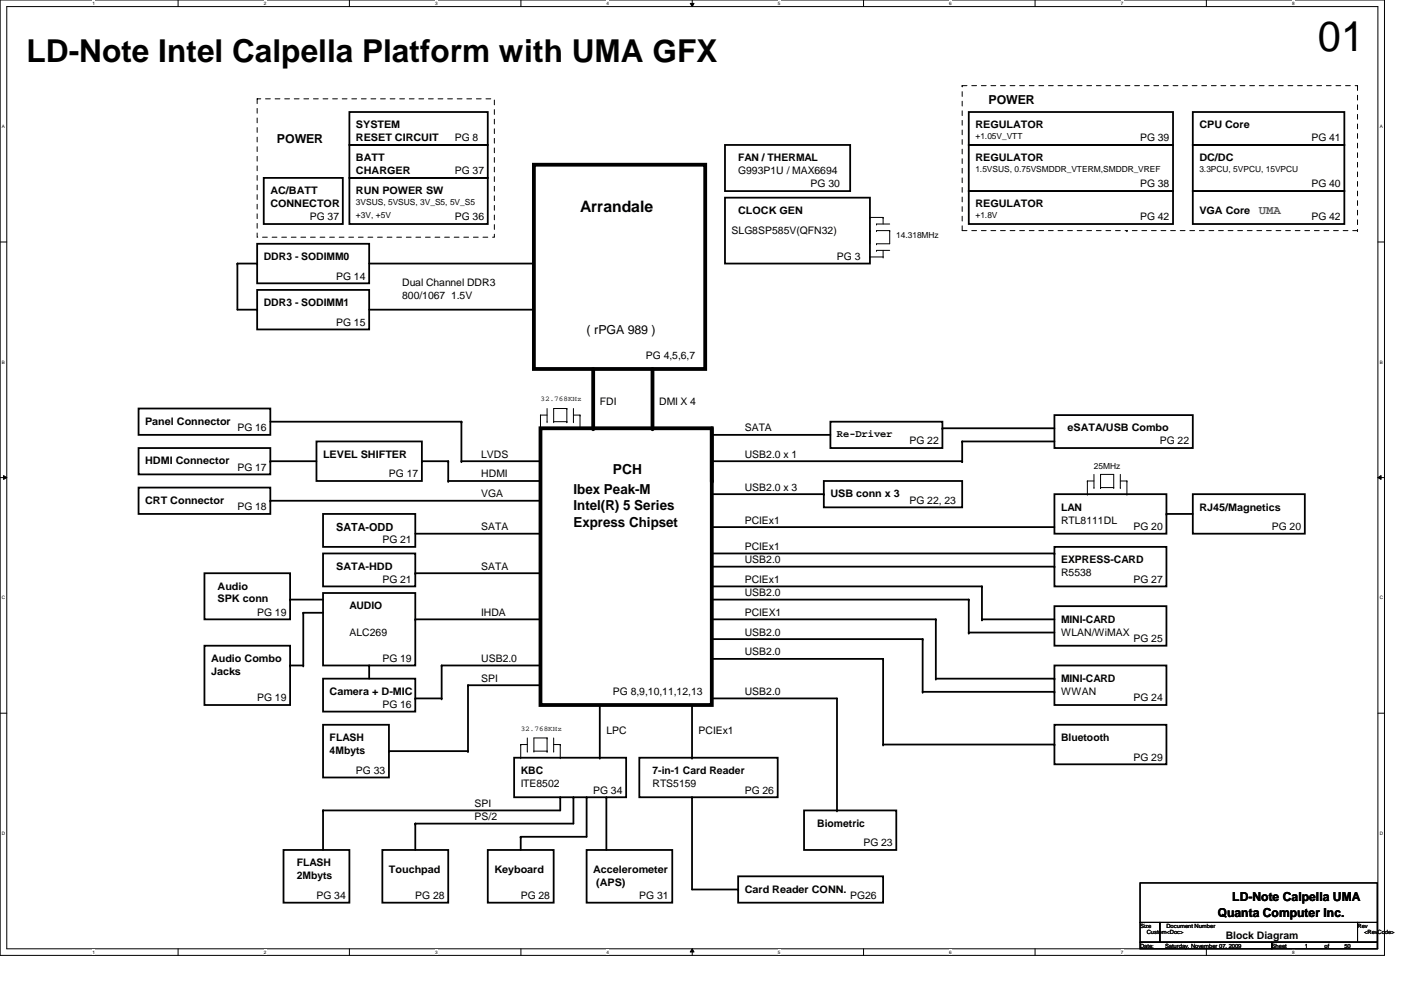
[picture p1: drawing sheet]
<svg xmlns="http://www.w3.org/2000/svg" width="297mm" height="210mm" viewBox="0 0 297 210" stroke-linecap="round" stroke-linejoin="round" font-family="sans-serif">
<path d="M0 0h293.5v202.6h-293.5zM1.4 1.4h290.7v199.8h-290.7z" fill="none" stroke="#000" stroke-width=".21"/>
<g fill="#fff">
<path d="M19.6 .2h.5v1.1h-.5z"/>
<path d="M19.6 201.3h.5v1.1h-.5z"/>
</g>
<path d="M37.8 0v1.4M37.8 201.2v1.4" fill="none" stroke="#000" stroke-width=".21"/>
<g fill="#fff">
<path d="M55.9 .2h.6v1.1h-.6z"/>
<path d="M55.9 201.3h.6v1.1h-.6z"/>
</g>
<path d="M74.1 0v1.4M74.1 201.2v1.4" fill="none" stroke="#000" stroke-width=".21"/>
<g fill="#fff">
<path d="M92.2 .2h.6v1.1h-.6z"/>
<path d="M92.2 201.3h.6v1.1h-.6z"/>
</g>
<path d="M110.4 0v1.4M110.4 201.2v1.4" fill="none" stroke="#000" stroke-width=".21"/>
<g fill="#fff">
<path d="M128.6 .2h.6v1.1h-.6z"/>
<path d="M128.6 201.3h.6v1.1h-.6z"/>
</g>
<path d="M146.3 .7h.8l-.3 .7zM146.8 0v1.4M146.8 201.2l.3 .6h-.8zM146.8 201.2v1.4" fill="none" stroke="#000" stroke-width=".21"/>
<path d="M146.3 .7h.8l-.3 .7zM146.8 201.2l.3 .6h-.8z" fill="#000"/>
<g fill="#fff">
<path d="M164.9 .2h.6v1.1h-.6z"/>
<path d="M164.9 201.3h.6v1.1h-.6z"/>
</g>
<path d="M183.1 0v1.4M183.1 201.2v1.4" fill="none" stroke="#000" stroke-width=".21"/>
<g fill="#fff">
<path d="M201.2 .2h.6v1.1h-.6z"/>
<path d="M201.2 201.3h.6v1.1h-.6z"/>
</g>
<path d="M219.5 0v1.4M219.5 201.2v1.4" fill="none" stroke="#000" stroke-width=".21"/>
<g fill="#fff">
<path d="M237.6 .2h.6v1.1h-.6z"/>
<path d="M237.6 201.3h.6v1.1h-.6z"/>
</g>
<path d="M255.8 0v1.4M255.8 201.2v1.4" fill="none" stroke="#000" stroke-width=".21"/>
<g fill="#fff">
<path d="M273.9 .2h.6v1.1h-.6z"/>
<path d="M273.9 201.3h.6v1.1h-.6z"/>
<path d="M.4 26.3h.7v1.1h-.7z"/>
<path d="M292.5 26.3h.7v1.1h-.7z"/>
<path d="M.4 76.2h.7v1.1h-.7z"/>
<path d="M292.5 76.2h.7v1.1h-.7z"/>
</g>
<path d="M0 51.3h1.4M292.1 51.3h1.4" fill="none" stroke="#000" stroke-width=".21"/>
<g fill="#fff">
<path d="M.4 126.2h.7v1.1h-.7z"/>
<path d="M292.5 126.2h.7v1.1h-.7z"/>
</g>
<path d="M0 101.3h1.4M.8 100.8l.6 .5-.6 .3zM292.1 101.3l.7-.5v.8zM292.1 101.3h1.4" fill="none" stroke="#000" stroke-width=".21"/>
<path d="M.8 100.8l.6 .5-.6 .3zM292.1 101.3l.7-.5v.8z" fill="#000"/>
<g fill="#fff">
<path d="M.4 176.1h.7v1.1h-.7z"/>
<path d="M292.5 176.1h.7v1.1h-.7z"/>
</g>
<g fill="none" stroke="#000" stroke-width=".21">
<path d="M184.4 54.5h.1M184.4 48.9h.1M184.4 46.1h.1M184.4 54.5h2.8M184.4 48.9v2.8M184.4 46.1h2.8M185.8 48.9h.1M185.8 51.7h.1M185.8 53.1h.1M185.8 47.5h.1M185.8 48.9h2.8M185.8 53.1h2.8"/>
<path d="M185.8 47.5h2.8M187.2 54.5h.1M187.2 46.1h.1M187.2 46.1v1.4M187.2 53.1v1.4M188.6 48.9h.1M188.6 48.9v2.8h-2.8M114.6 90.8h.1M114.6 88h.1M114.6 88v2.8M114.6 88h1.4M116 89.4h.1"/>
<path d="M116 86.6v2.8M117.4 89.4h.1M117.4 89.4h2.8M120.2 89.4h.1M120.2 86.6h.1M120.2 86.6v2.8M120.2 86.6h-2.8v2.8M121.6 89.4h.1M121.6 88h1.4M121.6 86.6v2.8M123 88h.1M123 90.8h.1"/>
<path d="M123 88v2.8M230.5 102h.1M230.5 104.8h.1M230.5 102h1.4M230.5 102v2.8M231.9 103.4h.1M231.9 100.6v2.8M233.3 103.4h.1M233.3 100.6h.1M233.3 100.6v2.8M233.3 100.6h2.8v2.8M233.3 103.4h2.8"/>
<path d="M236.1 103.4h.1M237.5 103.4h.1M237.5 102h1.4M237.5 100.6v2.8M238.9 104.8h.1M238.9 102h.1M238.9 102v2.8M0 151.2h1.4M110.4 157.9h.1M110.4 157.9v2.8M110.4 157.9h1.4M111.8 159.3h.1"/>
<path d="M111.8 156.5v2.8M113.2 159.3h.1M113.2 159.3h2.8M116 159.3h.1M116 156.5h.1M116 156.5v2.8M116 156.5h-2.8v2.8M117.4 159.3h.1M117.4 156.5v2.8M117.4 157.9h1.4M118.8 157.9h.1M118.8 157.9v2.8"/>
<path d="M292.1 151.2h1.4M110.4 160.7h.1M118.8 160.7h.1M241.7 187.2h50.3v8.4h-50.3zM241.7 195.6h4.2v4.2h-4.2zM241.7 199.8h28v1.4h-28zM245.9 195.6h41.9v4.2h-41.9zM269.7 199.8h22.3v1.4h-22.3zM287.8 195.6h4.2v4.2h-4.2z"/>
</g>
<g fill="none" stroke="#000" stroke-width=".38">
<path d="M55.9 37.7h16.8v9.8h-16.8zM74.1 23.7h29.3v7h-29.3zM74.1 30.7h29.3v7h-29.3zM74.1 37.7h29.3v9.8h-29.3zM153.7 30.7h26.6v9.8h-26.6zM205.4 23.7h43.3v7h-43.3zM205.4 30.7h43.3v9.8h-43.3zM252.9 30.7h32.1v9.8h-32.1zM252.9 23.7h32.1v7h-32.1zM54.5 51.7h23.8v8.4h-23.8zM54.5 55.9h-4.2v9.8h4.2M78.3 55.9h34.9"/>
<path d="M153.7 41.9h30.7v14h-30.7zM205.4 40.5h43.3v7h-43.3zM252.9 40.5h32.1v7h-32.1zM54.5 61.5h23.8v8.3h-23.8zM78.3 65.7h34.9M29.4 86.6h27.9v5.6h-27.9zM29.4 95h27.9v5.6h-27.9zM57.3 97.8h9.8M57.3 89.4h40.5v8.4h16.8M67.1 93.6h22.3v8.4h-22.3zM89.4 97.8h5.6v4.2h19.6M150.9 92.2h25.2"/>
<path d="M176.1 89.4h23.7v5.6h-23.7zM199.8 90.8h23.8M223.6 88h29.3v7h-29.3zM223.6 93.6h-19.6v4.2h-53.1M29.4 103.4h27.9v5.6h-27.9zM57.3 106.2h57.3M68.5 117.3h19.5v7h-19.5zM68.5 109h19.5v7h-19.5zM88 113.2h26.6M150.9 104.8h23.8M150.9 117.3h72.7M150.9 111.8h72.7"/>
<path d="M174.7 102h29.3v5.6h-29.3zM223.6 104.8h23.7v8.4h-23.7zM223.6 116h23.7v8.3h-23.7zM247.3 109h5.6M252.9 104.8h23.7v8.4h-23.7zM43.3 136.9h18.2v12.6h-18.2zM43.3 121.5h18.2v9.8h-18.2zM61.5 127.1h7M68.5 125.7h19.5v15.4h-19.5zM68.5 129.9h-4.2v11.2h-2.8M88 121.5h26.6M88 131.3h26.6"/>
<path d="M150.9 135.5h44.7v11.2h28M150.9 120.1h72.7M150.9 131.3h47.5v12.6h25.2M150.9 127.1h54.5v7h18.2M150.9 139.7h36.3v18.2h36.4M150.9 124.3h57.3v7h15.4M223.6 128.5h23.7v8.4h-23.7zM68.5 143.9h19.5v7h-19.5zM68.5 153.7h14v11.1h-14zM78.3 141.1v2.8M114.6 141.1h-21v7h-5.6M114.6 145.3h-15.4v14h-16.7"/>
<path d="M127.2 149.5v11.2M146.7 149.5v11.2M150.9 148.1h26.6v23.7M223.6 141.1h23.7v8.4h-23.7zM223.6 153.7h23.7v8.4h-23.7zM109 160.7h23.8v8.3h-23.8zM118.8 169v2.8h-50.3v8.4M121.6 169v5.6h-33.6v5.6M124.4 169v8.4h-14v2.8M128.6 169v11.2M135.5 160.7h29.4v8.3h-29.4zM146.7 169v19.6h9.8"/>
<path d="M170.5 171.8h19.5v8.4h-19.5zM60.1 180.2h14v11.2h-14zM81.1 180.2h13.9v11.2h-13.9zM103.4 180.2h14v11.2h-14zM124.4 180.2h18.1v11.2h-18.1zM156.5 185.8h30.7v5.6h-30.7z"/>
</g>
<g fill="#000">
<circle cx="50.3" cy="55.9" r=".19"/>
<circle cx="54.5" cy="55.9" r=".19"/>
<circle cx="113.2" cy="55.9" r=".19"/>
<circle cx="54.5" cy="65.7" r=".19"/>
<circle cx="113.2" cy="65.7" r=".19"/>
<circle cx="57.3" cy="97.8" r=".19"/>
<circle cx="89.4" cy="97.8" r=".19"/>
<circle cx="95" cy="97.8" r=".19"/>
<circle cx="97.8" cy="97.8" r=".19"/>
<circle cx="97.8" cy="89.4" r=".19"/>
<circle cx="125.8" cy="90.8" r=".4"/>
<circle cx="138.3" cy="90.8" r=".4"/>
<circle cx="150.9" cy="92.2" r=".19"/>
<circle cx="199.8" cy="90.8" r=".19"/>
<circle cx="204" cy="93.6" r=".19"/>
<circle cx="204" cy="97.8" r=".19"/>
<circle cx="57.3" cy="106.2" r=".19"/>
<circle cx="95" cy="102" r=".19"/>
<circle cx="114.6" cy="113.2" r=".19"/>
<circle cx="150.9" cy="102" r=".4"/>
<circle cx="150.9" cy="111.8" r=".19"/>
<circle cx="174.7" cy="104.8" r=".19"/>
<circle cx="223.6" cy="117.3" r=".19"/>
<circle cx="247.3" cy="109" r=".19"/>
<circle cx="61.5" cy="127.1" r=".19"/>
<circle cx="64.3" cy="129.9" r=".19"/>
<circle cx="88" cy="121.5" r=".19"/>
<circle cx="88" cy="131.3" r=".19"/>
<circle cx="187.2" cy="139.7" r=".19"/>
<circle cx="195.6" cy="135.5" r=".19"/>
<circle cx="198.4" cy="131.3" r=".19"/>
<circle cx="205.4" cy="134.1" r=".19"/>
<circle cx="205.4" cy="127.1" r=".19"/>
<circle cx="208.2" cy="131.3" r=".19"/>
<circle cx="208.2" cy="124.3" r=".19"/>
<circle cx="223.6" cy="120.1" r=".19"/>
<circle cx="61.5" cy="141.1" r=".19"/>
<circle cx="64.3" cy="141.1" r=".19"/>
<circle cx="78.3" cy="141.1" r=".19"/>
<circle cx="82.5" cy="159.3" r=".19"/>
<circle cx="88" cy="148.1" r=".19"/>
<circle cx="93.6" cy="141.1" r=".19"/>
<circle cx="93.6" cy="148.1" r=".19"/>
<circle cx="99.2" cy="159.3" r=".19"/>
<circle cx="99.2" cy="145.3" r=".19"/>
<circle cx="150.9" cy="148.1" r=".19"/>
<circle cx="187.2" cy="157.9" r=".19"/>
<circle cx="195.6" cy="146.7" r=".19"/>
<circle cx="198.4" cy="143.9" r=".19"/>
<circle cx="223.6" cy="146.7" r=".19"/>
<circle cx="223.6" cy="143.9" r=".19"/>
<circle cx="223.6" cy="157.9" r=".19"/>
<circle cx="68.5" cy="171.8" r=".19"/>
<circle cx="88" cy="174.6" r=".19"/>
<circle cx="110.4" cy="177.4" r=".19"/>
<circle cx="118.8" cy="169" r=".19"/>
<circle cx="121.6" cy="169" r=".19"/>
<circle cx="124.4" cy="169" r=".19"/>
<circle cx="127.2" cy="160.7" r=".19"/>
<circle cx="128.6" cy="169" r=".19"/>
<circle cx="146.7" cy="169" r=".19"/>
<circle cx="146.7" cy="160.7" r=".19"/>
<circle cx="177.5" cy="171.8" r=".19"/>
<circle cx="156.5" cy="188.6" r=".19"/>
</g>
<path d="M113.2 34.9h36.3v43.3h-36.3zM125.8 78.2v12.6M138.3 78.2v12.6M114.6 90.8h36.3v58.7h-36.3zM150.9 90.8v11.2" fill="none" stroke="#000" stroke-width=".8"/>
<path d="M204 18.2h83.8M204 18.2h.1M287.8 18.2h.1M287.8 18.2v30.7M54.5 21h50.3v29.3h-50.3zM204 48.9h34.9M204 48.9v-30.7M238.9 48.9h.1M287.8 48.9h.1M287.8 48.9h-48.9" fill="none" stroke="#000" stroke-width=".21" stroke-dasharray="1 1 1 1 1 1 1 1"/>
<text font-size="8.9" x="279.4" y="10.8">01</text>
<text font-size="6.7" x="5.6" y="13.2">LD-Note Intel Calpella Platform with UMA GFX</text>
<text font-size="3.3" x="123" y="45">Arrandale</text>
<g font-size="2.9">
<text x="130" y="100.5">PCH</text>
<text x="121.6" y="104.7">Ibex Peak-M</text>
<text x="121.6" y="108.2">Intel(R) 5 Series</text>
<text x="121.6" y="111.6">Express Chipset</text>
</g>
<g font-size="2.6">
<text x="209.6" y="22">POWER</text>
<text x="58.7" y="30.4">POWER</text>
<text x="124.4" y="70.8">( rPGA 989 )</text>
<text x="261.3" y="191">LD-Note Calpella UMA</text>
<text x="258.2" y="194.5">Quanta Computer Inc.</text>
</g>
<text font-size="2.6" fill="#00f" x="266.9" y="45.5">UMA</text>
<text font-size="2.4" x="71.3" y="112.6">SATA-ODD</text>
<g font-size="2.2">
<text x="75.5" y="27.2">SYSTEM</text>
<text x="75.5" y="29.9">RESET CIRCUIT</text>
<text x="96.4" y="30">PG 8</text>
<text x="206.8" y="27.2">REGULATOR</text>
<text x="241.7" y="30">PG 39</text>
<text x="254.3" y="27.2">CPU Core</text>
<text x="278" y="30">PG 41</text>
<text x="75.5" y="34.2">BATT</text>
<text x="156.5" y="34.2">FAN / THERMAL</text>
<text x="206.8" y="34.2">REGULATOR</text>
<text x="254.3" y="34.2">DC/DC</text>
<text x="57.3" y="41.2">AC/BATT</text>
<text x="75.5" y="36.9">CHARGER</text>
<text x="75.5" y="41.2">RUN POWER SW</text>
<text x="96.4" y="37">PG 37</text>
<text x="156.5" y="37">G993P1U / MAX6694</text>
<text x="171.9" y="39.8">PG 30</text>
<text x="241.7" y="39.8">PG 38</text>
<text x="278" y="39.8">PG 40</text>
<text x="57.3" y="43.9">CONNECTOR</text>
<text x="65.7" y="46.7">PG 37</text>
<text x="96.4" y="46.7">PG 36</text>
<text x="156.5" y="45.4">CLOCK GEN</text>
<text x="206.8" y="44">REGULATOR</text>
<text x="241.7" y="46.7">PG 42</text>
<text x="254.3" y="45.4">VGA Core</text>
<text x="278" y="46.7">PG 42</text>
<text x="155.1" y="49.5">SLG8SP585V(QFN32)</text>
<text x="55.9" y="55.2">DDR3 - SODIMM0</text>
<text x="71.3" y="59.3">PG 14</text>
<text x="177.5" y="55.1">PG 3</text>
<text x="55.9" y="64.9">DDR3 - SODIMM1</text>
<text x="85.3" y="60.7">Dual Channel DDR3</text>
<text x="85.3" y="63.3">800/1067 1.5V</text>
<text x="71.3" y="69.1">PG 15</text>
<text x="136.9" y="76.1">PG 4,5,6,7</text>
<text x="127.2" y="85.9">FDI</text>
<text x="139.7" y="85.9">DMI X 4</text>
<text x="30.8" y="90.1">Panel Connector</text>
<text x="50.3" y="91.4">PG 16</text>
<text x="157.9" y="91.4">SATA</text>
<text x="177.5" y="92.6">Re-Driver</text>
<text x="192.8" y="94.2">PG 22</text>
<text x="226.4" y="91.5">eSATA/USB Combo</text>
<text x="245.9" y="94.2">PG 22</text>
<text x="30.8" y="98.5">HDMI Connector</text>
<text x="50.3" y="99.8">PG 17</text>
<text x="68.5" y="97.1">LEVEL SHIFTER</text>
<text x="82.5" y="101.2">PG 17</text>
<text x="102" y="101.2">HDMI</text>
<text x="102" y="97">LVDS</text>
<text x="157.9" y="97">USB2.0 x 1</text>
<text x="30.8" y="106.8">CRT Connector</text>
<text x="102" y="105.4">VGA</text>
<text x="157.9" y="104">USB2.0 x 3</text>
<text x="176.1" y="105.5">USB conn x 3</text>
<text x="192.8" y="106.8">PG 22, 23</text>
<text x="50.3" y="108.2">PG 18</text>
<text x="102" y="112.4">SATA</text>
<text x="157.9" y="111">PCIEx1</text>
<text x="225" y="108.2">LAN</text>
<text x="225" y="111">RTL8111DL</text>
<text x="240.3" y="112.4">PG 20</text>
<text x="254.3" y="108.2">RJ45/Magnetics</text>
<text x="269.7" y="112.4">PG 20</text>
<text x="81.1" y="115.2">PG 21</text>
<text x="157.9" y="119.4">USB2.0</text>
<text x="157.9" y="116.6">PCIEx1</text>
<text x="225" y="119.4">EXPRESS-CARD</text>
<text x="46.1" y="125">Audio</text>
<text x="71.3" y="120.8">SATA-HDD</text>
<text x="81.1" y="123.6">PG 21</text>
<text x="102" y="120.8">SATA</text>
<text x="157.9" y="123.6">PCIEx1</text>
<text x="225" y="122.2">R5538</text>
<text x="240.3" y="123.6">PG 27</text>
<text x="46.1" y="127.7">SPK conn</text>
<text x="54.5" y="130.6">PG 19</text>
<text x="74.1" y="129.2">AUDIO</text>
<text x="102" y="130.6">IHDA</text>
<text x="157.9" y="130.6">PCIEX1</text>
<text x="157.9" y="126.4">USB2.0</text>
<text x="225" y="132">MINI-CARD</text>
<text x="74.1" y="134.7">ALC269</text>
<text x="157.9" y="134.7">USB2.0</text>
<text x="225" y="134.7">WLAN/WiMAX</text>
<text x="240.3" y="136.1">PG 25</text>
<text x="44.7" y="140.4">Audio Combo</text>
<text x="44.7" y="143">Jacks</text>
<text x="81.1" y="140.3">PG 19</text>
<text x="102" y="140.3">USB2.0</text>
<text x="157.9" y="138.9">USB2.0</text>
<text x="54.5" y="148.7">PG 19</text>
<text x="69.9" y="147.4">Camera + D-MIC</text>
<text x="102" y="144.5">SPI</text>
<text x="130" y="147.3">PG 8,9,10,11,12,13</text>
<text x="157.9" y="147.3">USB2.0</text>
<text x="225" y="144.6">MINI-CARD</text>
<text x="225" y="147.3">WWAN</text>
<text x="240.3" y="148.7">PG 24</text>
<text x="81.1" y="150.1">PG 16</text>
<text x="128.6" y="155.7">LPC</text>
<text x="148.1" y="155.7">PCIEx1</text>
<text x="69.9" y="157.1">FLASH</text>
<text x="69.9" y="159.8">4Mbyts</text>
<text x="225" y="157.1">Bluetooth</text>
<text x="240.3" y="161.3">PG 29</text>
<text x="75.5" y="164.1">PG 33</text>
<text x="110.4" y="164.1">KBC</text>
<text x="110.4" y="166.9">ITE8502</text>
<text x="138.3" y="164.1">7-in-1 Card Reader</text>
<text x="138.3" y="166.9">RTS5159</text>
<text x="100.6" y="171.1">SPI</text>
<text x="100.6" y="173.9">PS/2</text>
<text x="125.8" y="168.3">PG 34</text>
<text x="157.9" y="168.3">PG 26</text>
<text x="173.3" y="175.3">Biometric</text>
<text x="183" y="179.5">PG 23</text>
<text x="62.9" y="183.7">FLASH</text>
<text x="82.5" y="185.1">Touchpad</text>
<text x="104.8" y="185.1">Keyboard</text>
<text x="125.8" y="185.1">Accelerometer</text>
<text x="62.9" y="186.4">2Mbyts</text>
<text x="67.1" y="190.6">PG 34</text>
<text x="88" y="190.6">PG 28</text>
<text x="110.4" y="190.6">PG 28</text>
<text x="126.4" y="187.7">(APS)</text>
<text x="135.5" y="190.6">PG 31</text>
<text x="157.9" y="189.3">Card Reader CONN.</text>
<text x="180.3" y="190.6">PG26</text>
<text x="259.9" y="199.1">Block Diagram</text>
</g>
<g font-size="1.8">
<text x="206.8" y="29.5">+1.05V_VTT</text>
<text x="206.8" y="36.5">1.5VSUS, 0.75VSMDDR_VTERM,SMDDR_VREF</text>
<text x="254.3" y="36.5">3.3PCU, 5VPCU, 15VPCU</text>
<text x="75.5" y="43.5">3VSUS, 5VSUS, 3V_S5, 5V_S5</text>
<text x="75.5" y="46.3">+3V, +5V</text>
<text x="206.8" y="46.3">+1.8V</text>
<text x="190" y="50.5">14.318MHz</text>
<text x="231.9" y="99.4">25MHz</text>
</g>
<g font-size="1.5">
<text x="114.6" y="85">32.768KHz</text>
<text x="110.4" y="154.9">32.768KHz</text>
</g>
<g font-size="1.2">
<text x="241.7" y="196.7">Size</text>
<text x="247.3" y="196.7">Document Number</text>
<text x="287.8" y="196.7">Rev</text>
<text x="241.7" y="200.9">Date:</text>
<text x="243.1" y="198.1">Custom&lt;Doc&gt;</text>
<text x="247" y="200.9">Saturday, November 07, 2009</text>
<text x="269.7" y="200.9">Sheet</text>
<text x="276.6" y="200.9">1</text>
<text x="280.8" y="200.9">of</text>
<text x="285" y="200.9">50</text>
<text x="289.2" y="198.1">&lt;RevCode&gt;</text>
</g>
<g font-size="1">
<text x="19.6" y="1.1">1</text>
<text x="55.9" y="1.1">2</text>
<text x="92.2" y="1.1">3</text>
<text x="128.6" y="1.1">4</text>
<text x="164.9" y="1.1">5</text>
<text x="201.2" y="1.1">6</text>
<text x="237.6" y="1.1">7</text>
<text x="273.9" y="1.1">8</text>
<text x=".4" y="27.2">A</text>
<text x="292.5" y="27.2">A</text>
<text x=".4" y="77.1">B</text>
<text x="292.5" y="77.1">B</text>
<text x=".4" y="127.1">C</text>
<text x="292.5" y="127.1">C</text>
<text x=".4" y="177">D</text>
<text x="292.5" y="177">D</text>
<text x="19.6" y="202.2">1</text>
<text x="55.9" y="202.2">2</text>
<text x="92.2" y="202.2">3</text>
<text x="128.6" y="202.2">4</text>
<text x="164.9" y="202.2">5</text>
<text x="201.2" y="202.2">6</text>
<text x="237.6" y="202.2">7</text>
<text x="273.9" y="202.2">8</text>
</g>
</svg>
